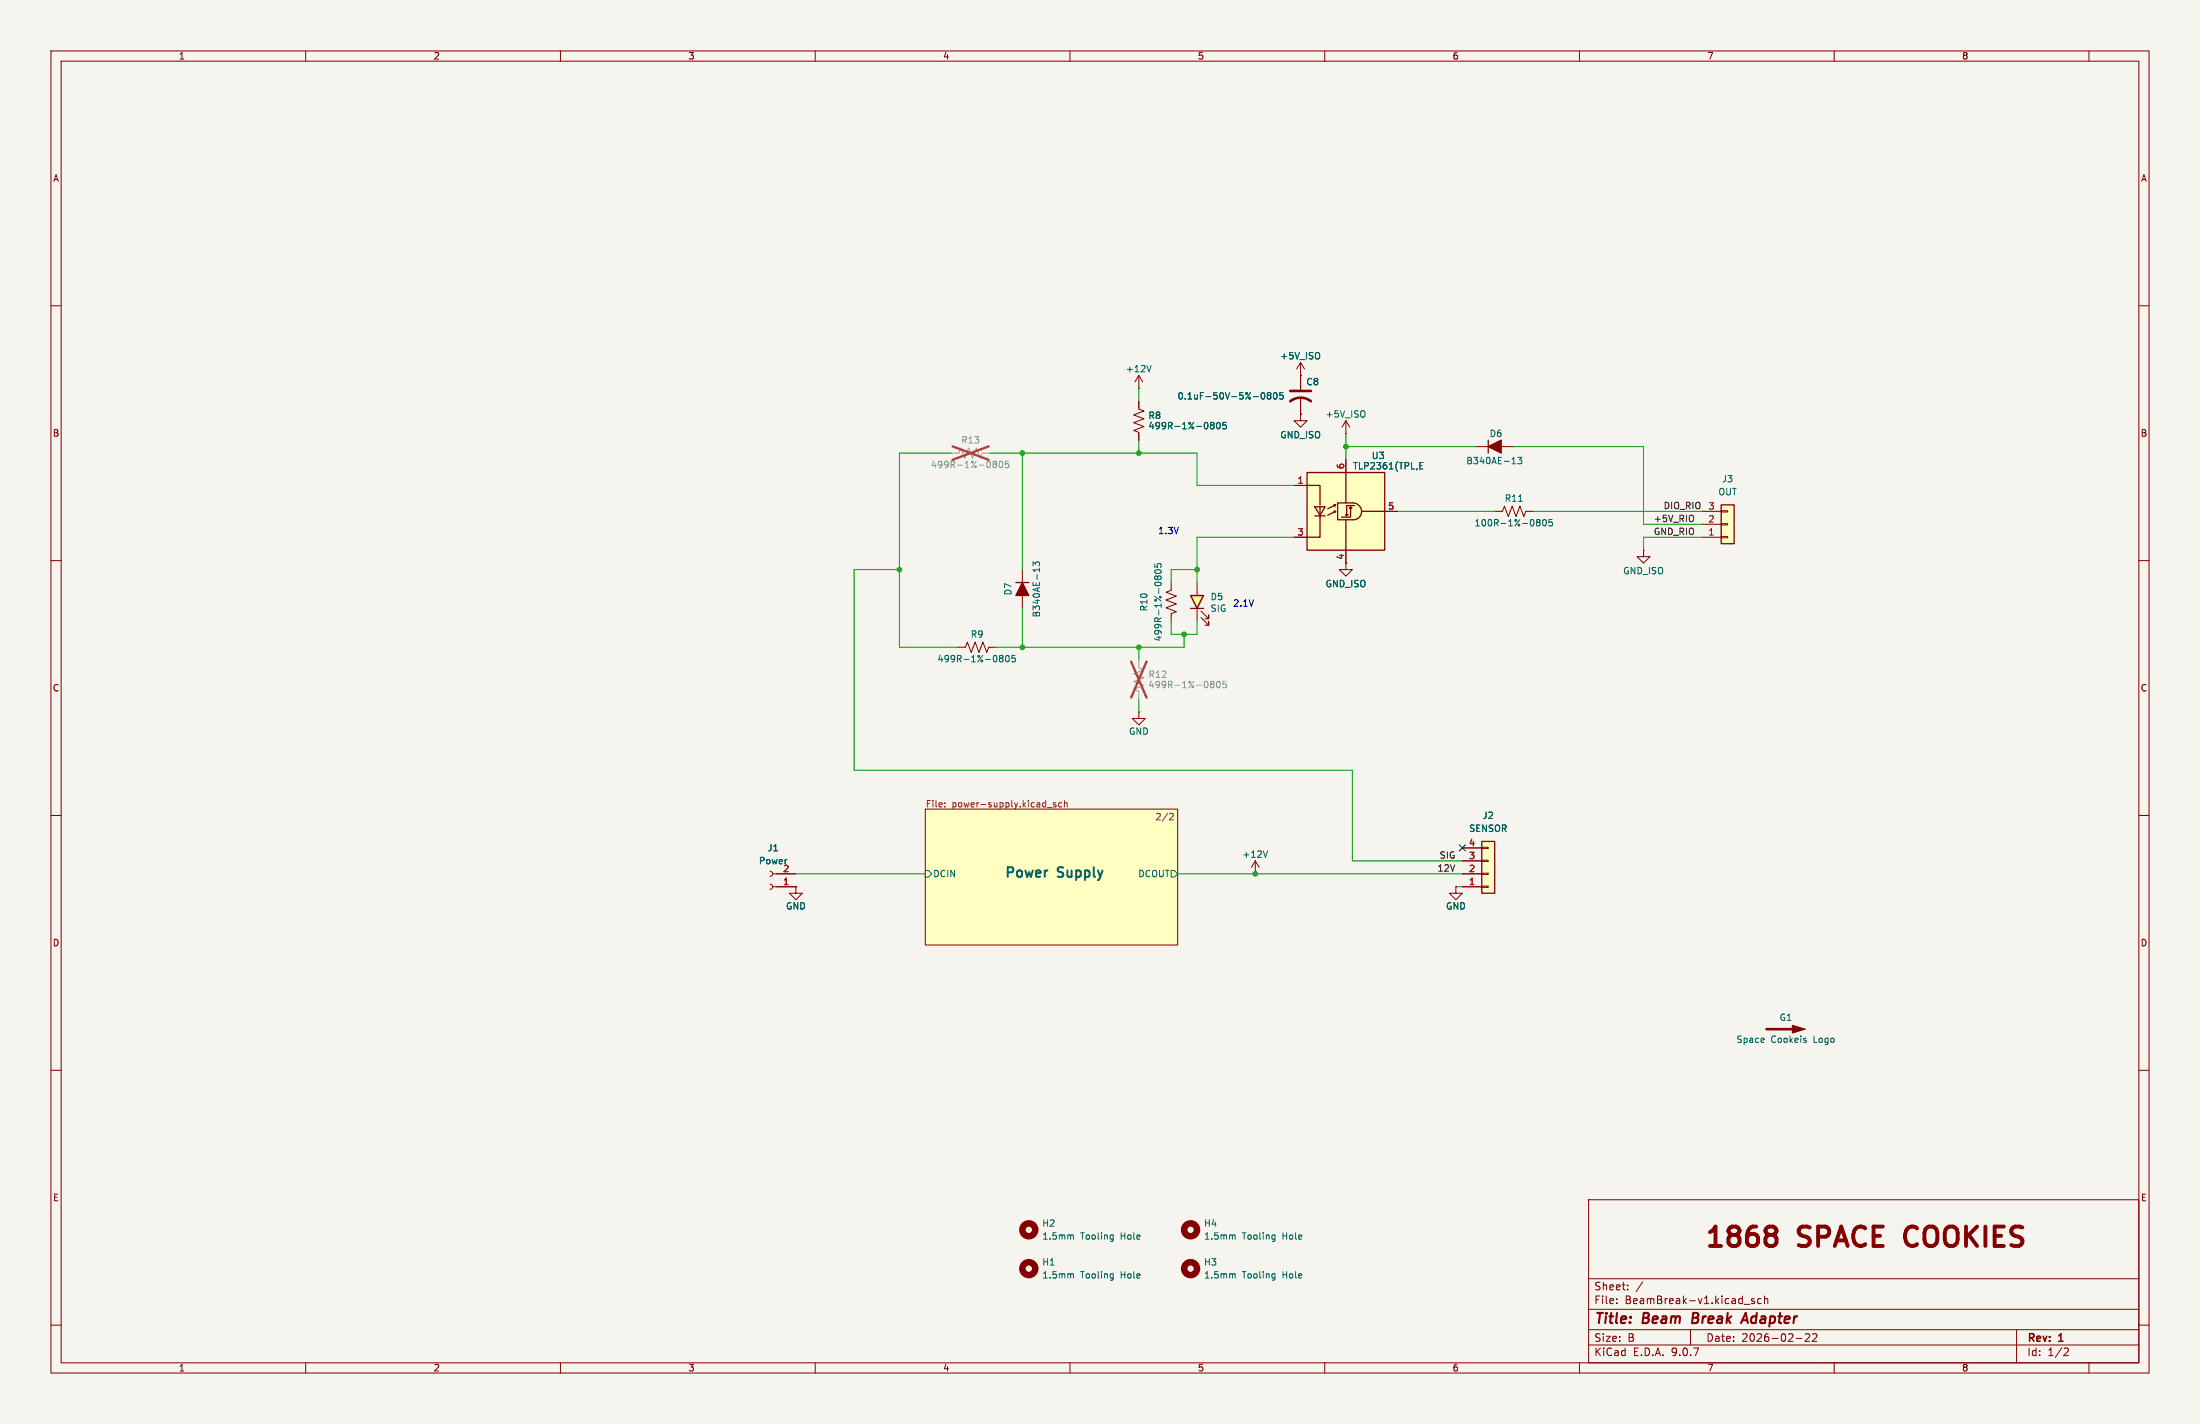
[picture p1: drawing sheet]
<svg xmlns="http://www.w3.org/2000/svg" width="432mm" height="279mm" viewBox="0 0 432 279" stroke-linecap="round" stroke-linejoin="round" font-family="sans-serif">
<path d="M0 0h431.8v279.4h-431.8z" fill="#f5f4ef" stroke="#f5f4ef" stroke-width=".2"/>
<g fill="none" stroke="#840000" stroke-width=".2">
<path d="M10 10h411.8v259.4h-411.8zM12 12h407.8v255.4h-407.8zM60 10v2M110 10v2M160 10v2M210 10v2M260 10v2M310 10v2M360 10v2M410 10v2M10 60h2M223.5 76.2h.1"/>
<path d="M223.5 78.7v1.6l1 .3-2 .8 2 .8-2 .7 2 .8-2 .8 1 .3v1.6M223.5 73.7l-.7 1.2M223.5 73.7l.8 1.2M223.5 73.7v2.5M419.8 60h2M10 110h2M200.7 111.8v2.5M200.7 116.8v2.6M264.2 110.5v1.3h1.2l-1.2 1.2-1.3-1.2h1.3M419.8 110h2M188 127h1.5l.4-1 .7 2 .8-2 .8 2 .7-2 .8 2 .4-1h1.5M10 160h2"/>
<path d="M181.6 158.8h49.5v26.6h-49.5zM419.8 160h2M151.1 173.5l.4 .1 .1 .4-.1 .3-.4 .2M151.1 170.9l.4 .2 .1 .4-.1 .3-.4 .2M151.6 174h4.6M151.6 171.5h4.6M156.2 174v1.3h1.3l-1.3 1.2-1.3-1.2h1.3M156.2 174h.1M285.7 174v1.3h1.3l-1.3 1.2-1.2-1.2h1.2M285.7 174h.1M10 210h2M419.8 210h2"/>
<path d="M311.8 235.4h108v32h-108zM10 260h2M311.8 256.9h108M311.8 250.9h108M317.3 255.6v.2M317.3 254.9v.1M319.5 252.9v.2M319.5 252.2v.1M322.4 251.5l-1.3 1.9M342.3 255.9h1.2M344.3 254.9l-.3-.1-.2 .2v.2l.5 .2v.3h-.5M345.7 254.9l-.4-.1-.3 .3 .1 .6h.6"/>
<path d="M346.3 254.9l.2-.1 .4 .1 .1 .9M346.3 254.3v1.5M419.8 260h2M60 267.4v2M110 267.4v2M160 267.4v2M210 267.4v2M260 267.4v2M310 267.4v2M311.8 263.9h108M311.8 260.9h108M331.8 260.9v3"/>
<path d="M352.5 262.6h1.2M355.1 261.8v.5l-.8 .9h.9M355.8 261.8l.5-.1 .2 .1 .1 .3-.9 1.1h.9M360 267.4v2M395.8 260.9v6.5M405.3 264.5l.5 .1 .2 .3-1 1.1h1M410 267.4v2"/>
</g>
<path d="M332.3 257.6l-.2 2h.8M341.7 259.6l.9-2 .5 2M342 259h.9" fill="none" stroke="#840000" stroke-width=".4"/>
<path d="M347.2 240.7h.8a.82 .82 0 0 1 .7 .8 .82 .82 0 0 1-.7 .8M347.2 242.3h.8M348 242.3l.5 .4 .2 .3v.7l-.4 .6-.3 .2h-.8M374.3 241.2a2.64 2.64 0 0 0 0 2.7" fill="none" stroke="#840000" stroke-width=".76"/>
<path d="M181.6 158.8h49.5v26.6h-49.5z" fill="#ffffc2" stroke="#ffffc2" stroke-width=".2"/>
<g fill="none" stroke="#006464" stroke-width=".2">
<path d="M225.9 71.7l-.4 1.3M237.7 83.4h.1M237.7 82.9h.3l.2 .1 .1 .2-.3 .2M237.8 83.4h.2M237.8 83.4l-.1 .1M238 83.4l.3 .3-.1 .3-.2 .1h-.3M238.9 83l.2-.1a.68 .68 0 0 1 .4 .6 .68 .68 0 0 1-.4 .6l-.3-.4zM240.6 82.9h-.6v.6l.2-.1h.4l.1 .2-.1 .4-.1 .1-.5-.1M202.8 111v-.8l.4 .5 .2-.4h.5l.1 .2-.1 .5M204 111.5v.7M196.3 129.1h.1M196.3 128.7l.3-.1 .2 .1 .1 .2-.3 .2"/>
<path d="M196.4 129.1h.2M196.4 129.1l-.1 .1M196.6 129.1l.3 .3-.1 .3-.2 .2-.3-.1M197.5 128.7l.2-.1a.68 .68 0 0 1 .4 .6 .68 .68 0 0 1-.4 .7l-.3-.5zM199.2 128.6h-.6v.6l.2-.1h.4l.1 .2-.1 .4-.1 .2-.5-.2M181.6 170.8h.6l.7 .7-.7 .6h-.6zM229.9 170.8h.6l.6 .7-.6 .6h-.6zM354.5 204.2v.3"/>
</g>
<path d="M185.5 158.2v.1M185.5 157.5v.2M205.5 158.5h1M207.2 157.5h-.3l-.2 .2 .1 .1 .4 .2v.3h-.5M208.4 157.5h-.4l-.2 .2 .1 .6h.5M208.9 157.6l.5-.1 .1 .8M208.9 157.1v1.2" fill="none" stroke="#725600" stroke-width=".2"/>
<path d="M229.6 159.6h.4l.3 .3-.8 1h.8" fill="none" stroke="#840084" stroke-width=".2"/>
<path d="M199.4 114.3h2.5" fill="none" stroke="#840000" stroke-width=".25"/>
<path d="M200.7 114.3l1.2 2.5h-2.5z" fill="#840000" stroke="#840000" stroke-width=".25"/>
<path d="M223.5 129.5v1.6l1 .3-2 .8 2 .8-2 .7 2 .8-2 .8 1 .3v1.6" fill="none" stroke="#9c9b98" stroke-width=".2"/>
<path d="M237.7 134.2h.1M237.7 133.7h.3l.2 .1 .1 .2-.3 .2M237.8 134.2h.2M237.8 134.2l-.1 .1M238 134.2l.3 .3-.1 .3-.2 .1h-.3M238.9 133.8l.2-.1a.68 .68 0 0 1 .4 .6 .68 .68 0 0 1-.4 .6l-.3-.4zM240.6 133.7h-.6v.6l.2-.1h.4l.1 .2-.1 .4-.1 .1-.5-.1" fill="none" stroke="#939391" stroke-width=".2"/>
<path d="M222 129.8l3 7.1M225 129.8l-3 7.1" fill="none" stroke="#e12e31" stroke-width=".46"/>
<path d="M346.7 201.9h6.4" fill="none" stroke="#840000" stroke-width=".51"/>
<path d="M351.8 201.2l2.5 .7-2.5 .8z" fill="#840000" stroke="#840000" stroke-width=".2"/>
<path d="M290.8 165.1h2.6v10.2h-2.6z" fill="#ffffc2"/>
<path d="M290.8 165.1h2.6v10.2h-2.6z" fill="none" stroke="#840000" stroke-width=".25"/>
<path d="M322.6 108v1.2h1.2l-1.2 1.3-1.3-1.3h1.3M322.6 108h.1M287 174h3.8M287 171.5h3.8M287 168.9h3.8M287 166.4h3.8M290.8 173.9h1.3v.2h-1.3zM290.8 171.3h1.3v.3h-1.3zM290.8 168.8h1.3v.2h-1.3zM290.8 166.2h1.3v.3h-1.3z" fill="none" stroke="#840000" stroke-width=".2"/>
<path d="M337.8 99.1h2.6v7.6h-2.6z" fill="#ffffc2"/>
<path d="M337.8 99.1h2.6v7.6h-2.6z" fill="none" stroke="#840000" stroke-width=".25"/>
<path d="M334 105.4h3.8M334 102.9h3.8M334 100.3h3.8M337.8 105.3h1.3v.2h-1.3zM337.8 102.7h1.3v.3h-1.3zM337.8 100.2h1.3v.3h-1.3zM246.4 171.5h.1M246.4 168.9l-.8 1.3M246.4 168.9l.7 1.3M246.4 168.9v2.6" fill="none" stroke="#840000" stroke-width=".2"/>
<path d="M248.8 166.9l-.4 1.3" fill="none" stroke="#006464" stroke-width=".2"/>
<path d="M256.5 92.7h15.3v15.3h-15.3z" fill="#ffffc2"/>
<g fill="none" stroke="#840000" stroke-width=".25">
<path d="M256.5 92.7h15.3v15.3h-15.3zM256.5 95.3h2.6v3.8M258.1 99.4h2l-1 1.7zM259.1 99.3v1.8M261.8 99l.3 .1M262.1 99.1l-1.5 .7M262.1 99.1l-.1 .3M262.5 98.7h3.1a1.65 1.65 0 0 1 1.6 1.6 1.65 1.65 0 0 1-1.6 1.7h-3.1zM264.2 92.7v5.9M264.8 99.7l.3-.3 .2 .3zM265.1 99.4v2.1h-1.8M265.8 99.2h-1.5v2l.3-.2h-.5l.2 .2"/>
<path d="M292.1 86.4v2.5M258.1 101.2h2M259.1 101.2v4.2h-2.6M261.8 100.3h.3M262.1 100.3l-1.5 .8M262.1 100.3l-.1 .3M264.2 102v6M267.2 100.3h4.6"/>
</g>
<g fill="none" stroke="#840000" stroke-width=".2">
<path d="M255.3 73.7h.1M255.3 71.1l-.8 1.3M255.3 71.1l.7 1.3M255.3 71.1v5.4M255.3 78v3.3M254 95.3h2.5M255.3 81.3v1.3h1.2l-1.2 1.2-1.3-1.2h1.3M255.3 81.3h.1M264.2 85.1h.1M264.2 82.6v2.5M264.2 90.2v2.5M264.2 82.6l-.8 1.2"/>
<path d="M264.2 82.6l.7 1.2M289.6 87.6h2.5M294.6 87.6h2.6M229.9 114.3v1.5l-1 .4 2 .8-2 .7 2 .8-2 .8 2 .7-1 .4v1.5M254 105.4h2.5M264.2 108v2.5M271.8 100.3h2.5M293.4 100.3h1.5l.4-1 .7 2 .8-2 .8 2 .7-2 .8 2 .4-1h1.5M223.5 139.7v1.3h1.3l-1.3 1.2-1.3-1.2h1.3M223.5 139.7h.1"/>
</g>
<g fill="none" stroke="#006464" stroke-width=".2">
<path d="M247.7 77.1l.1-.1a.68 .68 0 0 1 .5 .7 .68 .68 0 0 1-.5 .6 .84 .84 0 0 1-.1-1.2zM249 77.6l-.3-.3 .3-.3h.2l.2 .3-.2 .3M249 77.6l-.3 .2 .1 .4 .2 .1 .3-.1 .1-.1v-.3l-.2-.2M249 77.6h.2M250.1 77.2l.1-.2a.68 .68 0 0 1 .5 .7 .68 .68 0 0 1-.5 .6l-.3-.5zM251.8 77h-.6l-.1 .6 .2-.1 .4 .1 .2 .2-.1 .4-.2 .1-.5-.1M258.8 69.2a.9 .9 0 0 1 0 1.2M267.7 80.7a.9 .9 0 0 1 0 1.1M278.7 91.4h.4M279.3 90.7h-.6v1.3h.6M296.8 91h.7M297.9 89.7h.8l-.4 .5 .3 .1v.6l-.2 .1-.5-.1"/>
<path d="M298.1 98.4h.7M226.6 110.6v.6l.6 .1-.1-.2 .1-.4 .2-.1h.4l.1 .2-.1 .5M226.7 112a.75 .75 0 0 1 1.2 .2 .72 .72 0 0 1-1.3-.1zM227.2 113.5l-.1 .1M227.2 113.2l-.3-.2-.1 .1-.2 .1 .1 .4M227.2 113.2l.2-.2 .4 .1 .1 .1-.1 .4M227.2 113.2v.3M227.2 113.5v.1M301.7 102.4l.1 .1M301.7 102l.3-.1 .2 .1 .1 .2-.3 .3M301.8 102.5h.2M301.8 102.5h-.1"/>
<path d="M302 102.5l.3 .2-.1 .4-.2 .1-.3-.1M302.9 102l.2-.1a.68 .68 0 0 1 .4 .7 .68 .68 0 0 1-.4 .6l-.3-.5zM304.6 101.9h-.6v.6l.2-.1 .4 .1 .1 .2-.1 .4-.1 .1-.5-.1M210.3 249.9l.4 .2v.7M210.3 242.3l.4 .2v.6M218.4 249.9l.1 .1M218.4 242.3l.1 .1M218.5 242.3v1l-.1 .2M218.5 249.9v1.1l-.1 .1M218.5 250.7l-.1 .1M218.5 243.1h-.1M242.1 249.9l.3 .2v.7"/>
<path d="M242.1 242.3l.3 .2v.6M250.1 249.9l.1 .1M250.1 242.3l.1 .1M250.2 242.3v1l-.1 .2M250.2 249.9v1.1l-.1 .1M250.2 250.7l-.1 .1M250.2 243.1h-.1"/>
</g>
<path d="M292.1 87.6l2.5-1.2v2.5z" fill="#840000" stroke="#840000" stroke-width=".25"/>
<path d="M186.7 88.9h1.5l.4-1 .8 2 .7-2 .8 2 .7-2 .8 2 .4-1h1.5" fill="none" stroke="#9c9b98" stroke-width=".2"/>
<path d="M195 91h.1M195 90.6l.4-.1 .1 .1 .1 .2-.2 .2M195.1 91h.3M195.1 91l-.1 .1M195.4 91l.2 .3-.1 .3-.1 .2-.4-.1M196.2 90.6l.2-.1a.68 .68 0 0 1 .4 .6 .68 .68 0 0 1-.4 .7l-.3-.5zM198 90.5h-.6l-.1 .6 .2-.1h.4l.1 .2v.4l-.2 .2-.5-.2" fill="none" stroke="#939391" stroke-width=".2"/>
<path d="M187 87.6l7 2.6M194 87.6l-7 2.6" fill="none" stroke="#e12e31" stroke-width=".46"/>
<path d="M253.2 78.7a3.3 3.3 0 0 1 4.1 0M253.2 76.7h4.1" fill="none" stroke="#840000" stroke-width=".51"/>
<g fill="none" stroke="#840000" stroke-width="1.3">
<circle cx="201.9" cy="241.3" r="1.27"/>
<circle cx="201.9" cy="248.9" r="1.27"/>
<circle cx="233.7" cy="248.9" r="1.27"/>
<circle cx="233.7" cy="241.3" r="1.27"/>
</g>
<path d="M233.7 116.8h2.5l-1.3 2.6z" fill="#ff0"/>
<g fill="none" stroke="#840000" stroke-width=".2">
<path d="M223.5 78.7v1.3M255.3 73.7h.1M255.3 73.7v2.8M255.3 78v3.3M223.5 85.1v1.3M254 95.3h2.5M255.3 81.3h.1M264.2 90.2v2.5M234.9 114.3v2.5M234.9 119.4v2.5M235.7 119.9l1.5 1.5v-.7v.7h-.7M254 105.4h2.5"/>
<path d="M264.2 108v2.5M271.8 100.3h2.5M235.7 121.2l1.5 1.5v-.8v.8h-.7M152.4 174h3.8M152.4 171.5h3.8M156.2 174h.1M285.7 174h.1M287 174h3.8M287 171.5h3.8M287 168.9h3.8M287 166.4h3.8"/>
</g>
<path d="M233.7 116.8h2.5l-1.3 2.6zM233.7 119.4h2.5" fill="none" stroke="#840000" stroke-width=".25"/>
<path d="M332.3 101.3v.9" fill="none" stroke="#0f0f0f" stroke-width=".2"/>
<g fill="none" stroke="#009600" stroke-width=".2">
<path d="M223.5 76.2v2.5M186.7 88.9h-10.2v38.1h11.5M194.3 88.9h40.6v6.4h19.1M200.7 88.9v22.9M223.5 86.4v2.5M264.2 87.6h25.4M264.2 85.1v5.1M297.2 87.6h25.4v15.3h11.4M176.5 111.8h-8.9v39.3h97.8v17.8h21.6M200.7 119.4v7.6M234.9 111.8h-5v2.5M254 105.4h-19.1v8.9"/>
<path d="M274.3 100.3h19.1M301 100.3h33M334 105.4h-11.4v2.6M223.5 127v2.5M223.5 137.2v2.5M229.9 121.9v2.6h5v-2.6M232.4 124.5v2.5h-36.8M156.2 171.5h25.4M231.1 171.5h55.9M285.7 174h1.3"/>
</g>
<path d="M286.4 165.8l1.2 1.2M287.6 165.8l-1.2 1.2" fill="none" stroke="#000084" stroke-width=".2"/>
<g fill="none" stroke="#006464" stroke-width=".2">
<path d="M247.7 77.1l.1-.1a.68 .68 0 0 1 .5 .7 .68 .68 0 0 1-.5 .6 .84 .84 0 0 1-.1-1.2zM249 77.6l-.3-.3 .3-.3h.2l.2 .3-.2 .3M249 77.6l-.3 .2 .1 .4 .2 .1 .3-.1 .1-.1v-.3l-.2-.2M249 77.6h.2M250.1 77.2l.1-.2a.68 .68 0 0 1 .5 .7 .68 .68 0 0 1-.5 .6l-.3-.5zM251.8 77h-.6l-.1 .6 .2-.1 .4 .1 .2 .2-.1 .4-.2 .1-.5-.1M258.8 69.2a.9 .9 0 0 1 0 1.2M237.7 83.4h.1M237.7 82.9h.3l.2 .1 .1 .2-.3 .2M237.8 83.4h.2M237.8 83.4l-.1 .1M238 83.4l.3 .3-.1 .3-.2 .1h-.3"/>
<path d="M238.9 83l.2-.1a.68 .68 0 0 1 .4 .6 .68 .68 0 0 1-.4 .6l-.3-.4zM240.6 82.9h-.6v.6l.2-.1h.4l.1 .2-.1 .4-.1 .1-.5-.1M278.7 91.4h.4M279.3 90.7h-.6v1.3h.6"/>
</g>
<g fill="#009600" stroke="#009600" stroke-width=".2">
<circle cx="176.5" cy="111.8" r=".46"/>
<circle cx="200.7" cy="88.9" r=".46"/>
<circle cx="223.5" cy="88.9" r=".46"/>
<circle cx="234.9" cy="111.8" r=".46"/>
<circle cx="264.2" cy="87.6" r=".46"/>
<circle cx="232.4" cy="124.5" r=".46"/>
<circle cx="223.5" cy="127" r=".46"/>
<circle cx="200.7" cy="127" r=".46"/>
<circle cx="246.4" cy="171.5" r=".46"/>
</g>
<g font-size="5.3" fill="#840000">
<text x="334.4" y="245.8">1868</text>
<text x="353.3" y="245.8">SPACE</text>
<text x="375.7" y="245.8">COOKIES</text>
</g>
<g font-size="2.8" fill="#840000">
<text x="312.8" y="260.3">Title:</text>
<text x="322.5" y="260.3">Beam</text>
<text x="333" y="260.3">Break</text>
<text x="343.7" y="260.3">Adapter</text>
</g>
<g font-size="2.7" fill="#006464">
<text x="197" y="172.7">Power</text>
<text x="207.6" y="172.7">Supply</text>
</g>
<g font-size="2.1" fill="#840000">
<text x="312.8" y="256.1">File:</text>
<text x="312.8" y="253.4">Sheet:</text>
<text x="318.9" y="256.1">BeamBreak-v1.kicad_sch</text>
<text x="312.8" y="263.5">Size:</text>
<text x="319.5" y="263.5">B</text>
<text x="334.8" y="263.5">Date:</text>
<text x="341.8" y="263.5">2026-02-22</text>
<text x="397.8" y="263.7">Rev:</text>
<text x="404.2" y="263.7">1</text>
<text x="312.8" y="266.3">KiCad</text>
<text x="320.5" y="266.3">E.D.A.</text>
<text x="328.1" y="266.3">9.0.7</text>
<text x="397.8" y="266.3">Id:</text>
<text x="401.9" y="266.3">1/2</text>
</g>
<g font-size="1.8" fill="#840000">
<text x="35" y="11.9">1</text>
<text x="85" y="11.9">2</text>
<text x="135" y="11.9">3</text>
<text x="185" y="11.9">4</text>
<text x="235" y="11.9">5</text>
<text x="285" y="11.9">6</text>
<text x="335" y="11.9">7</text>
<text x="385" y="11.9">8</text>
<text x="10.3" y="35.9">A</text>
<text x="420.1" y="35.9">A</text>
<text x="10.3" y="85.9">B</text>
<text x="420.1" y="85.9">B</text>
<text x="10.3" y="135.9">C</text>
<text x="420.1" y="135.9">C</text>
<text x="10.3" y="185.9">D</text>
<text x="420.1" y="185.9">D</text>
<text x="10.3" y="235.9">E</text>
<text x="420.1" y="235.9">E</text>
<text x="35" y="269.3">1</text>
<text x="85" y="269.3">2</text>
<text x="135" y="269.3">3</text>
<text x="185" y="269.3">4</text>
<text x="235" y="269.3">5</text>
<text x="285" y="269.3">6</text>
<text x="335" y="269.3">7</text>
<text x="385" y="269.3">8</text>
</g>
<g font-size="1.8" fill="#006464">
<text x="251.2" y="70.7">+5V_ISO</text>
<text x="220.9" y="73.3">+12V</text>
<text x="256.3" y="75.8">C8</text>
<text x="225.3" y="82.4">R8</text>
<text x="231" y="78.6">0.1uF-50V-5%-0805</text>
<text x="260.1" y="82.1">+5V_ISO</text>
<text x="225.3" y="84.4">499R-1%-0805</text>
<text x="251.2" y="86.2">GND_ISO</text>
<text x="292.3" y="86">D6</text>
<text x="265.5" y="92.3">TLP2361(TPL,E</text>
<text x="269.1" y="90.3">U3</text>
<text x="287.7" y="91.3">B340AE-13</text>
<text x="337.9" y="94.8">J3</text>
<text x="295.2" y="98.7">R11</text>
<text x="337.2" y="97.4">OUT</text>
<text x="289.3" y="103.5">100R-1%-0805</text>
<text x="318.5" y="112.9">GND_ISO</text>
<text x="198.7" y="116.9" transform="rotate(-90 198.7 116.9)">D7</text>
<text x="237.5" y="118">D5</text>
<text x="260.1" y="115.4">GND_ISO</text>
<text x="190.4" y="125.3">R9</text>
<text x="204.3" y="121.2" transform="rotate(-90 204.3 121.2)">B340AE-13</text>
<text x="225.4" y="120.1" transform="rotate(-90 225.4 120.1)">R10</text>
<text x="228.2" y="126" transform="rotate(-90 228.2 126)">499R-1%-0805</text>
<text x="237.5" y="120.2">SIG</text>
<text x="183.9" y="130.1">499R-1%-0805</text>
<text x="221.5" y="144.4">GND</text>
<text x="290.9" y="160.9">J2</text>
<text x="150.6" y="167.2">J1</text>
<text x="288.2" y="163.4">SENSOR</text>
<text x="148.9" y="169.8">Power</text>
<text x="183.1" y="172.3">DCIN</text>
<text x="223.3" y="172.3">DCOUT</text>
<text x="243.7" y="168.5">+12V</text>
<text x="154.2" y="178.7">GND</text>
<text x="283.7" y="178.7">GND</text>
<text x="349.2" y="200.5">G1</text>
<text x="340.7" y="204.8">Space</text>
<text x="347.6" y="204.8">Cookeis</text>
<text x="356.1" y="204.8">Logo</text>
<text x="204.5" y="243.4">1.5mm</text>
<text x="204.5" y="240.9">H2</text>
<text x="212.1" y="243.4">Tooling</text>
<text x="220.1" y="243.4">Hole</text>
<text x="236.2" y="243.4">1.5mm</text>
<text x="236.2" y="240.9">H4</text>
<text x="243.8" y="243.4">Tooling</text>
<text x="251.8" y="243.4">Hole</text>
<text x="204.5" y="251.1">1.5mm</text>
<text x="204.5" y="248.5">H1</text>
<text x="212.1" y="251.1">Tooling</text>
<text x="220.1" y="251.1">Hole</text>
<text x="236.2" y="251.1">1.5mm</text>
<text x="236.2" y="248.5">H3</text>
<text x="243.8" y="251.1">Tooling</text>
<text x="251.8" y="251.1">Hole</text>
</g>
<g font-size="1.8" fill="#939391">
<text x="188.6" y="87.2">R13</text>
<text x="182.6" y="92">499R-1%-0805</text>
<text x="225.3" y="133.2">R12</text>
<text x="225.3" y="135.2">499R-1%-0805</text>
</g>
<g font-size="1.8" fill="#a90000">
<text x="254.6" y="95">1</text>
<text x="263.9" y="92.1" transform="rotate(-90 263.9 92.1)">6</text>
<text x="272.3" y="100.1">5</text>
<text x="335.2" y="100.1">3</text>
<text x="254.6" y="105.2">3</text>
<text x="335.2" y="105.2">1</text>
<text x="335.2" y="102.6">2</text>
<text x="263.9" y="109.9" transform="rotate(-90 263.9 109.9)">4</text>
<text x="288.2" y="166.1">4</text>
<text x="153.6" y="173.7">1</text>
<text x="153.6" y="171.2">2</text>
<text x="288.2" y="173.7">1</text>
<text x="288.2" y="171.2">2</text>
<text x="288.2" y="168.7">3</text>
</g>
<g font-size="1.8" fill="#0f0f0f">
<text x="326.4" y="100">DIO_RIO</text>
<text x="324.5" y="105.1">GND_RIO</text>
<text x="324.5" y="102.5">+5V_RIO</text>
<text x="282" y="171.1">12V</text>
<text x="282.5" y="168.6">SIG</text>
</g>
<g font-size="1.8" fill="#0000c2">
<text x="227.2" y="105">1.3V</text>
<text x="241.9" y="119.2">2.1V</text>
</g>
<g font-size="1.8" fill="#725600">
<text x="181.6" y="158.5">File:</text>
<text x="186.8" y="158.5">power-supply.kicad_sch</text>
</g>
<text font-size="1.8" fill="#840084" x="226.7" y="161.1">2/2</text>
</svg>
